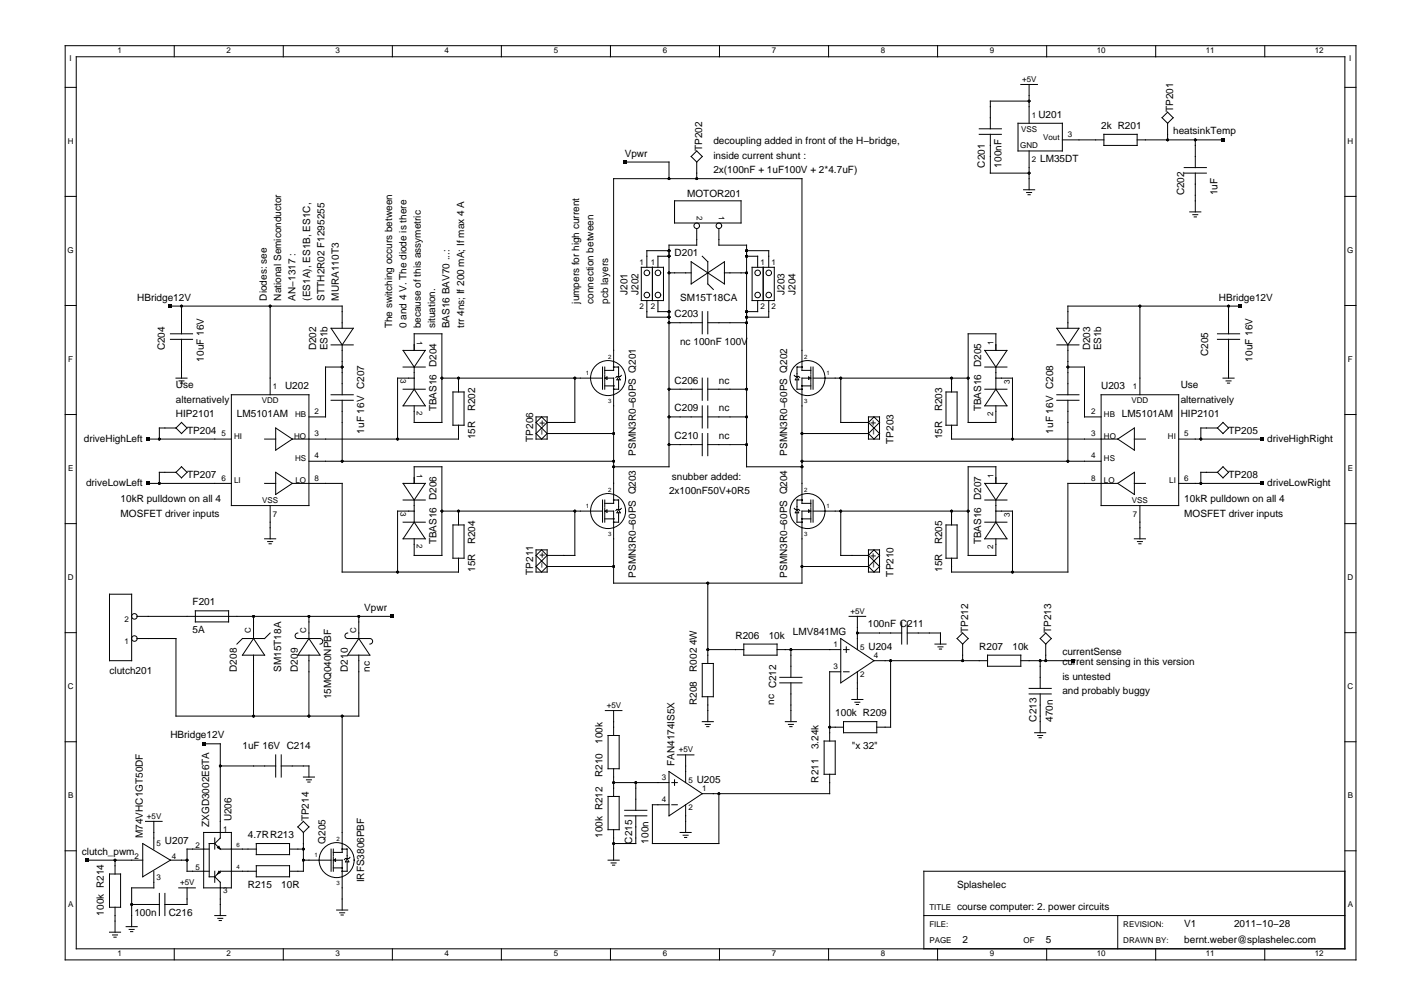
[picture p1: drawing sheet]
<svg xmlns="http://www.w3.org/2000/svg" width="297mm" height="210mm" viewBox="0 0 297 210" stroke-linecap="round" stroke-linejoin="round" font-family="sans-serif">
<g fill="none" stroke="#000" stroke-width=".21">
<path d="M13.6 9.5h269.6v191h-269.6zM13.6 18.2h2.3M15.9 11.9h265v186.3h-265zM36.4 9.5v2.4M59.2 9.5v2.4M82 9.5v2.4M104.7 9.5v2.4M127.5 9.5v2.4M150.3 9.5v2.4M173.1 9.5v2.4M195.9 9.5v2.4M213.2 17.6h3.5"/>
<path d="M215 17.6v8.1M218.6 9.5v2.4M241.4 9.5v2.4M264.2 9.5v2.4M280.9 18.2h2.3M130.5 33.8h9.2v3.5M145.5 33.8v3.5M145.5 31.5l1.2 1.2-1.2 1.1-1.1-1.1zM204.6 28.1h4.6M204.6 26.9h4.6M206.9 28.1v8.1h8.1M212.7 25.7h9.2v5.8h-9.2z"/>
<path d="M213.8 39.6h2.3M215 31.5v8.1M215 21.1h-8.1v5.8M221.9 29.2h8.7M230.6 28.1h6.9v2.3h-6.9zM237.5 29.2h18M243.9 25.7v3.5M243.9 23.4l1.2 1.2-1.2 1.1-1.2-1.1zM247.4 36.2h4.6M247.4 35h4.6M249.7 29.2v5.8M249.7 36.2v8.1"/>
<path d="M13.6 41h2.3M134 55.8h4.6v7h-4.6zM136.3 55.8v7M139.7 57h4.7M139.7 53.5h-2.3v2.3M139.7 52.4h-4.6v3.4M140.9 41.9h13.9v4.7h-13.9zM144.4 54.7v4.6l6.9-4.6v4.6zM145.5 47.7v3.5h-5.8v46.3h-11.5M146.7 53.5l1.1 1.2v4.6l1.2 1.2M150.2 47.7v3.5h5.8v46.3h11.5M151.3 57h4.7"/>
<path d="M156 53.5h2.3v2.3M156 52.4h4.6v3.4M157.1 55.8h4.6v7h-4.6zM159.4 55.8v7M214.4 40.2h1.1M214.7 40.7h.5M248.5 44.3h2.3M249.2 44.8h1M249.5 45.3h.4M280.9 41h2.3M13.6 63.8h2.3M35.6 63.9h35.9v4.7"/>
<path d="M35.6 70.9h4.6M35.6 69.7h4.6M36.8 79h2.3M37.4 79.6h1M37.9 63.9v5.8M37.9 70.9v8.1M56.4 63.9v18.5M69.2 68.6h4.6l-2.3 3.4zM69.2 72h4.6M71.5 72v10.4M71.5 76.7h-3.5v10.4h-3.5M84.2 76.7h4.6"/>
<path d="M84.2 73.2h4.6l-2.3 3.5zM86.5 79h-3.5v12.7M86.5 73.2v-3.5h5.8v18.5h-5.8v-3.4M86.5 76.7v4.6M92.3 79h33.6M95.8 79v2.9M120.1 79v9.2h-5.8M125.9 76.7v4.6M126.3 77.4h1.9v-40.1h39.3v40.1h1.9M126.3 76.7v1.3M126.3 78.3v1.4M126.3 79.9v1.4"/>
<path d="M126.3 79l.5-.3v.5zM126.8 79h1.4v26.1h-1.9M128.2 76.7h1v1.9M129.2 79.3v2h-1M129.2 78.6l.4 .7h-.7zM129.8 78.4l-.2 .2h-.7l-.3 .3M135.1 62.8v3.4h4.6M137.4 62.8v2.3h2.3M139.7 67.4h7M146.7 65.1v4.6M146.7 79v4.6M147.8 65.1v4.6"/>
<path d="M147.8 79v4.6M147.8 67.4h8.2M158.3 62.8v2.3h-2.3M160.6 62.8v3.4h-4.6M165.9 78.4l.2 .2h.7l.3 .3M166.5 79.3v2h1M166.5 78.6l.3 .7h-.7zM167.5 76.7h-1v1.9M168.9 79h-1.4v26.1h1.9M168.9 78.7l.5 .3-.5 .2zM169.4 76.7v1.3M169.4 78.3v1.4"/>
<path d="M169.4 79.9v1.4M169.8 79h32.4M169.8 76.7v4.6M175.6 79v9.2h5.8M198.8 79v2.9M205.7 76.7h4.6M205.7 73.2h4.6l-2.3 3.5zM208 79h3.5v12.7M208 73.2v-3.5h-5.8v18.5h5.8v-3.4M208 76.7v4.6M220.8 68.6h4.6l-2.3 3.4zM220.8 72h4.6"/>
<path d="M223.1 76.7h3.4v10.4h3.5M223.1 72v10.4M238.1 63.9v18.5M254.3 70.9h4.6M254.3 69.7h4.6M255.5 79h2.3M256.1 79.6h1M256.6 63.9v5.8M256.6 70.9v8.1M258.9 63.9h-35.8v4.7M280.9 63.8h2.3M13.6 86.6h2.3"/>
<path d="M31 91.7h17.3M36.8 98.6h-3.5v2.4M36.8 98.6l1.1-1.1 1.2 1.1-1.2 1.2zM36.8 89.4h-3.5v2.3M36.8 89.4l1.1-1.2 1.2 1.2-1.2 1.1zM37.7 80h.4M48.3 82.4h16.2v23.2h-16.2zM55.3 91.7h2.3M57.6 89.4l3.5 2.3-3.5 2.3zM57.6 98.6l3.5 2.4-3.5 2.3zM64.5 96.3h63.7M69.2 82.4h4.6"/>
<path d="M69.2 83.6h4.6M71.5 83.6v12.7M84.2 81.3h4.6M86.5 81.3l2.3 3.5h-4.6zM94.6 81.9h2.3v6.9h-2.3zM95.8 88.8v2.9h-34.7M112 87.1h2.3v4.6h-2.3zM114.3 90.5h13.9M114.3 88.2l-2.3 2.3 1.1 1.2 1.2-1.2M114.3 88.2l-1.2-1.1-1.1 1.1 2.3 2.3M126.3 80.6h1.9M139.7 87.1h7"/>
<path d="M139.7 81.3h7M139.7 92.9h7M146.7 84.8v4.6M146.7 90.5v4.7M147.8 84.8v4.6M147.8 90.5v4.7M147.8 87.1h8.2M147.8 81.3h8.2M147.8 92.9h8.2M167.5 96.3h62.5M167.5 80.6h1.9M167.5 90.5h13.9"/>
<path d="M181.4 87.1h2.3v4.6h-2.3zM181.4 88.2l2.3 2.3-1.1 1.2-1.2-1.2M181.4 88.2l1.2-1.1 1.1 1.1-2.3 2.3M197.6 81.9h2.3v6.9h-2.3zM198.8 88.8v2.9h34.7M205.7 81.3h4.6M208 81.3l2.3 3.5h-4.6zM220.8 82.4h4.6M220.8 83.6h4.6M223.1 83.6v12.7M230 82.4h16.2v23.2h-16.2zM233.5 91.7l3.5-2.3v4.6z"/>
<path d="M237 91.7h2.3M246.2 91.7h17.4M254.3 98.6h-3.5v2.4M254.3 89.4h-3.5v2.3M255.5 88.2l1.1 1.2-1.1 1.1-1.2-1.1zM255.5 97.5l1.1 1.1-1.1 1.2-1.2-1.2zM256.4 80h.5M280.9 86.6h2.3M13.6 109.4h2.3M31 101h17.3M55.3 101h2.3M55.3 112.5h2.3"/>
<path d="M55.9 113.1h1.1M56.2 113.6h.5M56.4 105.6v6.9M61.1 101h10.4v18.5h24.3v-2.9M84.2 101h4.6l-2.3 3.4zM84.2 104.4h4.6M84.2 109.1h4.6M86.5 101v-3.5h5.8v18.5h-5.8v-3.5M86.5 104.4v4.7M86.5 106.7h-3.5v12.8M86.5 109.1l2.3 3.4h-4.6zM92.3 106.7h33.6"/>
<path d="M94.6 109.6h2.3v7h-2.3zM95.8 106.7v2.9M112 114.8h2.3v4.7h-2.3zM114.3 116l-1.2-1.2-1.1 1.2 2.3 2.3M114.3 118.3h13.9M114.3 116l-2.3 2.3 1.1 1.2 1.2-1.2M120.1 106.7v9.3h-5.8M125.9 104.4v4.7M126.3 108.4h1.9M126.3 104.4v1.4M126.3 106.1v1.3M126.3 107.7v1.4"/>
<path d="M126.3 106.7l.5-.2v.5zM126.8 106.7h1.4v15.1h39.3v-15.1h1.4M128.2 104.4h1v2M129.2 107.1v2h-1M129.2 106.4l.4 .7h-.7zM129.8 106.2l-.2 .2h-.7l-.3 .2M165.9 106.2l.2 .2h.7l.3 .2M166.5 107.1v2h1M166.5 106.4l.3 .7h-.7zM167.5 104.4h-1v2M167.5 108.4h1.9M167.5 118.3h13.9"/>
<path d="M168.9 106.5l.5 .2-.5 .3zM169.4 104.4v1.4M169.4 106.1v1.3M169.4 107.7v1.4M169.8 106.7h32.4M169.8 104.4v4.7M175.6 106.7v9.3h5.8M181.4 114.8h2.3v4.7h-2.3zM181.4 116l2.3 2.3-1.1 1.2-1.2-1.2M181.4 116l1.2-1.2 1.1 1.2-2.3 2.3M197.6 109.6h2.3v7h-2.3zM198.8 106.7v2.9"/>
<path d="M205.7 101h4.6l-2.3 3.4zM205.7 104.4h4.6M205.7 109.1h4.6M208 101v-3.5h-5.8v18.5h5.8v-3.5M208 106.7h3.5v12.8M208 109.1l2.3 3.4h-4.6zM208 104.4v4.7M233.5 101h-10.4v18.5h-24.3v-2.9M233.5 101l3.5-2.4v4.7zM237 101h2.3M237 112.5h2.3M237.6 113.1h1"/>
<path d="M237.9 113.6h.4M238.1 105.6v6.9M246.2 101h17.4M280.9 109.4h2.3M13.6 132.1h2.3M22.9 124.1h4.6v13.9h-4.6zM28.7 128.7h53.2M28.7 133.4h8.1v16.2h38.1v-12.8M40.8 127.6h7v2.3h-7zM53 133.4l2.3 3.4h-4.7zM53 128.7v4.7M53 136.8v12.8"/>
<path d="M56.4 132.2l-1.1 1.2h-4.7l-1.1 1.1M62.2 132.2a.58 .58 0 0 0-.6 .6 .58 .58 0 0 0 .6 .6h4.6a.58 .58 0 0 1 .6 .5 .58 .58 0 0 1-.6 .6M64.5 128.7v4.7M64.5 136.8v12.8M64.5 133.4l2.3 3.4h-4.6zM72.6 132.2a.58 .58 0 0 0-.5 .6 .58 .58 0 0 0 .5 .6h4.7a.58 .58 0 0 1 .5 .5 .58 .58 0 0 1-.5 .6M74.9 133.4l2.4 3.4h-4.7zM74.9 128.7v4.7M146.7 138.6h2.3v6.9h-2.3zM147.8 121.8v16.8M147.8 135.7h7.6M155.4 134.5h6.9v2.3h-6.9z"/>
<path d="M162.3 135.7h13.3M165.2 135.7v5.8M175.6 133.4l7 4.6-7 4.6zM176.2 135.7h1.2M176.8 135.1v1.2M177.4 128.7h3.4M179.1 128.7v7M179.1 132.2h9.3M182.6 138h23.7M186 138v13.9h-2.9M188.4 129.9v4.6M189.5 132.2h7v2.3"/>
<path d="M189.5 129.9v4.6M195.3 134.5h2.3M195.9 135.1h1.1M196.2 135.6h.5M199.9 133.4l1.2-1.2 1.1 1.2-1.1 1.1zM201.1 134.5v3.5M206.3 136.8h6.9v2.4h-6.9zM213.2 138h11M217.3 138v5.8M217.3 133.4l1.1-1.2 1.2 1.2-1.2 1.1zM218.4 134.5v3.5M280.9 132.1h2.3"/>
<path d="M13.6 154.9h2.3M42.5 155.4h3.5v19.6l-1.1 1.2M46 160h11.6M57.6 157.7v4.6M58.7 160h5.8v2.3M58.7 157.7v4.6M71.5 149.6v28.4h-1.9M126.4 148.4h3.5M127 153.6h2.3v7h-2.3zM128.2 148.4v5.2M141.5 157.7h3.5M143.2 157.7v5.8"/>
<path d="M146.7 150.7h2.3M147.3 151.3h1.1M147.6 151.8h.5M147.8 145.5v5.2M162.9 142.6h4.6M162.9 141.5h4.6M164.1 150.7h2.3M164.7 151.3h1M165 151.8h.4M165.2 142.6v8.1M172.2 154.8h2.3v6.9h-2.3zM173.3 151.9h2.9"/>
<path d="M175.6 140.3h-2.3v14.5M176.2 150.7h6.9v2.3h-6.9zM176.2 140.3h1.2M177.9 146.1h2.4M178.6 146.7h1M178.9 147.1h.4M179.1 140.3v5.8M215 144.9h4.6M215 143.8h4.6M216.1 153h2.3M216.8 153.6h1M217.1 154.1h.4"/>
<path d="M217.3 144.9v8.1M280.9 154.9h2.3M13.6 177.7h2.3M18.2 179.7h11.6M24 179.7v2.8M29.8 176.2l5.8 3.5-5.8 3.4zM30.4 171.6h3.5M32.1 171.6v5.7M35.6 179.7h3.5M42.5 173.9h5.8v11.5h-5.8zM43.7 177.3h-4.6v4.7h4.6M44.9 175v2.3"/>
<path d="M44.9 176.2l1.1 1.1h7.5M44.9 176.2h-1.2v6.9h1.2M45.7 176.8l.3 .5-.6-.3zM53.5 176.2h7v2.3h-7zM60.5 177.3h2.9M63.4 173.9v8.1h-2.9M63.4 179.7h5.8M63.4 162.3h2.3M63.4 171.6l1.1 1.1-1.1 1.2-1.2-1.2zM64 162.9h1.1M64.3 163.3h.5M69.2 177.3v4.7"/>
<path d="M69.6 177.3v1.4M69.6 179v1.3M69.6 179.7l.5-.3v.5zM70.1 179.7h1.4v10.4M71.5 177.3h1v2M72.5 180v2h-1M72.5 179.3l.4 .7h-.7zM73.1 179.1l-.2 .2h-.7l-.3 .2M127 166.3h2.3v7h-2.3zM127 179.7h2.3M128.2 160.6v5.7M128.2 173.3v6.4"/>
<path d="M128.2 163.5h11.5M130.5 170.4h4.6M130.5 169.2h4.6M132.8 170.4v5.8h-4.6M132.8 163.5v5.7M139.7 161.1l7 4.7-7 4.6zM140.3 163.5h1.2M140.3 168.1h1.2M140.9 162.9v1.1M142.1 173.9h2.3M142.7 174.4h1M143 174.9h.5"/>
<path d="M143.2 168.1v5.8M150.2 165.8v10.4h-13.9v-8.1h3.4M173.3 161.7v4.1h-26.6M280.9 177.7h2.3M22.9 182.5h2.3v7h-2.3zM22.9 194.7h2.3M23.5 195.3h1.1M23.8 195.7h.5M24 189.5v5.2M26.3 193.5h2.4M27 194.1h1M27.3 194.6h.4"/>
<path d="M27.5 188.9h5.8M32.1 182v3.4h-4.6v8.1M33.3 186.6v4.6M34.4 186.6v4.6M36.4 198.2v2.3M37.3 185.4h3.5M39.1 185.4v3.5h-4.7M44.9 191.2h2.3M44.9 182v2.3M44.9 183.1l1.1 1.2v6.9M45.5 191.8h1M45.7 182l.3 .3-.6 .2z"/>
<path d="M45.8 192.3h.4M53.5 182h-7.5l-1.1 1.1M53.5 180.8h7v2.3h-7zM59.2 198.2v2.3M69.6 180.6v1.4M69.6 181.3h1.9M70.3 190.1h2.3M71 190.6h1M71.2 191.1h.5M82 198.2v2.3M104.7 198.2v2.3M127.5 198.2v2.3"/>
<path d="M127.7 180.2h1M127.9 180.7h.5M150.3 198.2v2.3M173.1 198.2v2.3M193 191.2h87.9M195.9 198.2v2.3M218.6 198.2v2.3M233.5 191.2v7M241.4 198.2v2.3M264.2 198.2v2.3M280.9 182h-87.9v16.2"/>
<circle cx="135.1" cy="57" r=".58"/>
<circle cx="137.4" cy="57" r=".58"/>
<circle cx="145.5" cy="47.2" r=".58"/>
<circle cx="150.2" cy="47.2" r=".58"/>
<circle cx="158.3" cy="57" r=".58"/>
<circle cx="160.6" cy="57" r=".58"/>
<circle cx="127" cy="79" r="3.7"/>
<circle cx="128.2" cy="76.7" r=".06"/>
<circle cx="135.1" cy="61.6" r=".58"/>
<circle cx="137.4" cy="61.6" r=".58"/>
<circle cx="158.3" cy="61.6" r=".58"/>
<circle cx="160.6" cy="61.6" r=".58"/>
<circle cx="167.5" cy="76.7" r=".06"/>
<circle cx="168.7" cy="79" r="3.7"/>
<circle cx="128.2" cy="80.6" r=".06"/>
<circle cx="128.2" cy="81.3" r=".06"/>
<circle cx="167.5" cy="81.3" r=".06"/>
<circle cx="167.5" cy="80.6" r=".06"/>
<circle cx="127" cy="106.7" r="3.7"/>
<circle cx="128.2" cy="108.4" r=".06"/>
<circle cx="128.2" cy="109.1" r=".06"/>
<circle cx="128.2" cy="104.4" r=".06"/>
<circle cx="167.5" cy="108.4" r=".06"/>
<circle cx="167.5" cy="109.1" r=".06"/>
<circle cx="167.5" cy="104.4" r=".06"/>
<circle cx="168.7" cy="106.7" r="3.7"/>
<circle cx="28.1" cy="133.4" r=".58"/>
<circle cx="28.1" cy="128.7" r=".58"/>
<circle cx="70.3" cy="179.6" r="3.7"/>
<circle cx="71.5" cy="177.3" r=".06"/>
<circle cx="71.5" cy="182" r=".06"/>
<circle cx="71.5" cy="181.3" r=".06"/>
</g>
<g fill="#000">
<path d="M130.1 33.5h.7v.7h-.7zM255.1 28.9h.7v.7h-.7zM35.3 63.6h.6v.7h-.6zM258.6 63.6h.7v.7h-.7zM30.6 91.4h.7v.7h-.7zM263.2 91.4h.7v.7h-.7zM30.6 100.6h.7v.7h-.7zM263.2 100.6h.7v.7h-.7zM81.5 128.4h.7v.7h-.7zM223.9 137.6h.7v.7h-.7zM42.2 155h.7v.7h-.7zM17.9 179.3h.7v.7h-.7z"/>
<path d="M45.7 176.8l.3 .5-.6-.3zM45.7 182l.3 .3-.6 .2z"/>
<circle cx="139.7" cy="37.3" r=".29"/>
<circle cx="145.5" cy="37.3" r=".29"/>
<circle cx="215" cy="21.1" r=".29"/>
<circle cx="215" cy="36.2" r=".29"/>
<circle cx="243.9" cy="29.2" r=".29"/>
<circle cx="249.7" cy="29.2" r=".29"/>
<circle cx="139.7" cy="52.4" r=".29"/>
<circle cx="139.7" cy="53.5" r=".29"/>
<circle cx="139.7" cy="57" r=".29"/>
<circle cx="156" cy="52.4" r=".29"/>
<circle cx="156" cy="53.5" r=".29"/>
<circle cx="156" cy="57" r=".29"/>
<circle cx="37.9" cy="63.9" r=".29"/>
<circle cx="56.4" cy="63.9" r=".29"/>
<circle cx="71.5" cy="76.7" r=".29"/>
<circle cx="92.3" cy="79" r=".29"/>
<circle cx="95.8" cy="79" r=".29"/>
<circle cx="120.1" cy="79" r=".29"/>
<circle cx="128.2" cy="76.7" r=".06"/>
<circle cx="139.7" cy="65.1" r=".29"/>
<circle cx="139.7" cy="67.4" r=".29"/>
<circle cx="139.7" cy="66.2" r=".29"/>
<circle cx="156" cy="65.1" r=".29"/>
<circle cx="156" cy="67.4" r=".29"/>
<circle cx="156" cy="66.2" r=".29"/>
<circle cx="167.5" cy="76.7" r=".06"/>
<circle cx="175.6" cy="79" r=".29"/>
<circle cx="198.8" cy="79" r=".29"/>
<circle cx="202.2" cy="79" r=".29"/>
<circle cx="223.1" cy="76.7" r=".29"/>
<circle cx="238.1" cy="63.9" r=".29"/>
<circle cx="256.6" cy="63.9" r=".29"/>
<circle cx="33.3" cy="91.7" r=".29"/>
<circle cx="71.5" cy="96.3" r=".29"/>
<circle cx="83" cy="91.7" r=".29"/>
<circle cx="128.2" cy="96.3" r=".29"/>
<circle cx="128.2" cy="97.5" r=".29"/>
<circle cx="128.2" cy="90.5" r=".29"/>
<circle cx="128.2" cy="80.6" r=".06"/>
<circle cx="128.2" cy="81.3" r=".06"/>
<circle cx="139.7" cy="92.9" r=".29"/>
<circle cx="139.7" cy="87.1" r=".29"/>
<circle cx="139.7" cy="81.3" r=".29"/>
<circle cx="156" cy="92.9" r=".29"/>
<circle cx="156" cy="87.1" r=".29"/>
<circle cx="156" cy="81.3" r=".29"/>
<circle cx="167.5" cy="96.3" r=".29"/>
<circle cx="167.5" cy="97.5" r=".29"/>
<circle cx="167.5" cy="90.5" r=".29"/>
<circle cx="167.5" cy="81.3" r=".06"/>
<circle cx="167.5" cy="80.6" r=".06"/>
<circle cx="211.5" cy="91.7" r=".29"/>
<circle cx="223.1" cy="96.3" r=".29"/>
<circle cx="250.8" cy="91.7" r=".29"/>
<circle cx="33.3" cy="101" r=".29"/>
<circle cx="83" cy="119.5" r=".29"/>
<circle cx="92.3" cy="106.7" r=".29"/>
<circle cx="95.8" cy="106.7" r=".29"/>
<circle cx="120.1" cy="106.7" r=".29"/>
<circle cx="128.2" cy="118.3" r=".29"/>
<circle cx="128.2" cy="108.4" r=".06"/>
<circle cx="128.2" cy="109.1" r=".06"/>
<circle cx="128.2" cy="104.4" r=".06"/>
<circle cx="167.5" cy="118.3" r=".29"/>
<circle cx="167.5" cy="108.4" r=".06"/>
<circle cx="167.5" cy="109.1" r=".06"/>
<circle cx="167.5" cy="104.4" r=".06"/>
<circle cx="175.6" cy="106.7" r=".29"/>
<circle cx="198.8" cy="106.7" r=".29"/>
<circle cx="202.2" cy="106.7" r=".29"/>
<circle cx="211.5" cy="119.5" r=".29"/>
<circle cx="250.8" cy="101" r=".29"/>
<circle cx="53" cy="128.7" r=".29"/>
<circle cx="64.5" cy="128.7" r=".29"/>
<circle cx="74.9" cy="128.7" r=".29"/>
<circle cx="147.9" cy="135.7" r=".29"/>
<circle cx="147.9" cy="121.8" r=".29"/>
<circle cx="165.2" cy="135.7" r=".29"/>
<circle cx="179.1" cy="132.2" r=".29"/>
<circle cx="186" cy="138" r=".29"/>
<circle cx="201.1" cy="138" r=".29"/>
<circle cx="217.3" cy="138" r=".29"/>
<circle cx="218.4" cy="138" r=".29"/>
<circle cx="46" cy="160" r=".29"/>
<circle cx="53" cy="149.6" r=".29"/>
<circle cx="64.5" cy="149.6" r=".29"/>
<circle cx="71.5" cy="149.6" r=".29"/>
<circle cx="173.3" cy="151.9" r=".29"/>
<circle cx="24" cy="179.7" r=".29"/>
<circle cx="39.1" cy="179.7" r=".29"/>
<circle cx="63.4" cy="179.7" r=".29"/>
<circle cx="63.4" cy="177.3" r=".29"/>
<circle cx="71.5" cy="177.3" r=".06"/>
<circle cx="128.2" cy="163.5" r=".29"/>
<circle cx="128.2" cy="176.2" r=".29"/>
<circle cx="132.8" cy="163.5" r=".29"/>
<circle cx="150.2" cy="165.8" r=".29"/>
<circle cx="27.5" cy="188.9" r=".29"/>
<circle cx="71.5" cy="182" r=".06"/>
<circle cx="71.5" cy="181.3" r=".06"/>
</g>
<g font-size="2.1">
<text x="245.1" y="23.4" transform="rotate(-90 245.1 23.4)">TP201</text>
<text x="216.9" y="24.6">U201</text>
<text x="230" y="26.9">2k R201</text>
<text x="245.1" y="28.1">heatsinkTemp</text>
<text x="130.5" y="32.7">Vpwr</text>
<text x="146.7" y="31.5" transform="rotate(-90 146.7 31.5)">TP202</text>
<text x="149" y="30.1">decoupling added in front of the H−bridge,</text>
<text x="149" y="33.2">inside current shunt :</text>
<text x="205.7" y="35" transform="rotate(-90 205.7 35)">C201</text>
<text x="209.2" y="35" transform="rotate(-90 209.2 35)">100nF</text>
<text x="217.3" y="33.9">LM35DT</text>
<text x="143.5" y="41.2">MOTOR201</text>
<text x="149" y="36.2">2x(100nF + 1uF100V + 2*4.7uF)</text>
<text x="247.4" y="40.8" transform="rotate(-90 247.4 40.8)">C202</text>
<text x="254.3" y="40.8" transform="rotate(-90 254.3 40.8)">1uF</text>
<text x="140.9" y="53.5">D201</text>
<text x="28.7" y="62.8">HBridge12V</text>
<text x="55.7" y="62.8" transform="rotate(-90 55.7 62.8)">Diodes: see</text>
<text x="58.7" y="62.8" transform="rotate(-90 58.7 62.8)">National Semiconductor</text>
<text x="61.8" y="62.8" transform="rotate(-90 61.8 62.8)">AN−1317 :</text>
<text x="64.8" y="62.8" transform="rotate(-90 64.8 62.8)">(ES1A), ES1B, ES1C,</text>
<text x="67.8" y="62.8" transform="rotate(-90 67.8 62.8)">STTH2R02 F1295255</text>
<text x="70.8" y="62.8" transform="rotate(-90 70.8 62.8)">MURA110T3</text>
<text x="121" y="63.4" transform="rotate(-90 121 63.4)">jumpers for high current</text>
<text x="124" y="63.4" transform="rotate(-90 124 63.4)">connection between</text>
<text x="127" y="63.4" transform="rotate(-90 127 63.4)">pcb layers</text>
<text x="131.1" y="61.6" transform="rotate(-90 131.1 61.6)">J201</text>
<text x="133.4" y="61.6" transform="rotate(-90 133.4 61.6)">J202</text>
<text x="142.1" y="62.8">SM15T18CA</text>
<text x="163.8" y="61.6" transform="rotate(-90 163.8 61.6)">J203</text>
<text x="166.2" y="61.6" transform="rotate(-90 166.2 61.6)">J204</text>
<text x="254.6" y="62.8">HBridge12V</text>
<text x="81.9" y="68.6" transform="rotate(-90 81.9 68.6)">The switching occurs between</text>
<text x="84.9" y="68.6" transform="rotate(-90 84.9 68.6)">0 and 4 V. The diode is there</text>
<text x="87.9" y="68.6" transform="rotate(-90 87.9 68.6)">because of this assymetric</text>
<text x="90.9" y="68.6" transform="rotate(-90 90.9 68.6)">situation.</text>
<text x="93.9" y="68.6" transform="rotate(-90 93.9 68.6)">BAS16 BAV70 ...:</text>
<text x="96.9" y="68.6" transform="rotate(-90 96.9 68.6)">trr 4ns; If 200 mA; If max 4 A</text>
<text x="140.9" y="66.2">C203</text>
<text x="34.4" y="73.2" transform="rotate(-90 34.4 73.2)">C204</text>
<text x="42.5" y="75.5" transform="rotate(-90 42.5 75.5)">10uF 16V</text>
<text x="66.1" y="73.2" transform="rotate(-90 66.1 73.2)">D202</text>
<text x="68.4" y="73.2" transform="rotate(-90 68.4 73.2)">ES1b</text>
<text x="91.1" y="76.7" transform="rotate(-90 91.1 76.7)">D204</text>
<text x="142.1" y="72">nc 100nF 100V</text>
<text x="204.9" y="76.7" transform="rotate(-90 204.9 76.7)">D205</text>
<text x="227.7" y="73.2" transform="rotate(-90 227.7 73.2)">D203</text>
<text x="230" y="73.2" transform="rotate(-90 230 73.2)">ES1b</text>
<text x="252.4" y="74.3" transform="rotate(-90 252.4 74.3)">C205</text>
<text x="261.6" y="75.5" transform="rotate(-90 261.6 75.5)">10uF 16V</text>
<text x="36.8" y="81.1">Use</text>
<text x="59.5" y="81.3">U202</text>
<text x="140.9" y="80.1">C206</text>
<text x="150.2" y="80.1">nc</text>
<text x="230" y="81.3">U203</text>
<text x="246.6" y="81.1">Use</text>
<text x="36.8" y="84.1">alternatively</text>
<text x="36.8" y="87.1">HIP2101</text>
<text x="49.5" y="87.1">LM5101AM</text>
<text x="91.1" y="85.9" transform="rotate(-90 91.1 85.9)">TBAS16</text>
<text x="99.2" y="85.9" transform="rotate(-90 99.2 85.9)">R202</text>
<text x="140.9" y="85.9">C209</text>
<text x="150.2" y="85.9">nc</text>
<text x="181.8" y="87.6" transform="rotate(90 181.8 87.6)">+ −</text>
<text x="196.8" y="85.9" transform="rotate(-90 196.8 85.9)">R203</text>
<text x="205" y="85.9" transform="rotate(-90 205 85.9)">TBAS16</text>
<text x="234.4" y="87.1">LM5101AM</text>
<text x="246.6" y="84.1">alternatively</text>
<text x="246.6" y="87.1">HIP2101</text>
<text x="17.5" y="92.3">driveHighLeft</text>
<text x="39.1" y="90.5">TP204</text>
<text x="76.1" y="90.5" transform="rotate(-90 76.1 90.5)">1uF 16V C207</text>
<text x="99.2" y="91.7" transform="rotate(-90 99.2 91.7)">15R</text>
<text x="111.4" y="92.3" transform="rotate(-90 111.4 92.3)">TP206</text>
<text x="113.7" y="90.9" transform="rotate(-90 113.7 90.9)">− +</text>
<text x="132.8" y="95.2" transform="rotate(-90 132.8 95.2)">PSMN3R0−60PS Q201</text>
<text x="140.9" y="91.7">C210</text>
<text x="150.2" y="91.7">nc</text>
<text x="164.5" y="95.2" transform="rotate(-90 164.5 95.2)">PSMN3R0−60PS Q202</text>
<text x="186.6" y="92.7" transform="rotate(-90 186.6 92.7)">TP203</text>
<text x="196.8" y="91.7" transform="rotate(-90 196.8 91.7)">15R</text>
<text x="220" y="90.5" transform="rotate(-90 220 90.5)">1uF 16V C208</text>
<text x="256.6" y="90.5">TP205</text>
<text x="264.7" y="92.3">driveHighRight</text>
<text x="18" y="101.5">driveLowLeft</text>
<text x="39.1" y="99.8">TP207</text>
<text x="140.3" y="100.3">snubber added:</text>
<text x="256.6" y="99.8">TP208</text>
<text x="264.7" y="101.5">driveLowRight</text>
<text x="25.2" y="104.9">10kR pulldown on all 4</text>
<text x="25.2" y="107.9">MOSFET driver inputs</text>
<text x="91.1" y="104.4" transform="rotate(-90 91.1 104.4)">D206</text>
<text x="139.7" y="103.3">2x100nF50V+0R5</text>
<text x="204.9" y="104.4" transform="rotate(-90 204.9 104.4)">D207</text>
<text x="247.4" y="104.9">10kR pulldown on all 4</text>
<text x="247.4" y="107.9">MOSFET driver inputs</text>
<text x="91.1" y="113.7" transform="rotate(-90 91.1 113.7)">TBAS16</text>
<text x="99.2" y="113.7" transform="rotate(-90 99.2 113.7)">R204</text>
<text x="196.8" y="113.7" transform="rotate(-90 196.8 113.7)">R205</text>
<text x="205" y="113.7" transform="rotate(-90 205 113.7)">TBAS16</text>
<text x="99.2" y="119.5" transform="rotate(-90 99.2 119.5)">15R</text>
<text x="113.7" y="118.7" transform="rotate(-90 113.7 118.7)">− +</text>
<text x="181.8" y="115.4" transform="rotate(90 181.8 115.4)">+ −</text>
<text x="196.8" y="119.5" transform="rotate(-90 196.8 119.5)">15R</text>
<text x="111.4" y="120.1" transform="rotate(-90 111.4 120.1)">TP211</text>
<text x="132.8" y="120.6" transform="rotate(-90 132.8 120.6)">PSMN3R0−60PS Q203</text>
<text x="164.5" y="120.6" transform="rotate(-90 164.5 120.6)">PSMN3R0−60PS Q204</text>
<text x="186.6" y="120.4" transform="rotate(-90 186.6 120.4)">TP210</text>
<text x="40.2" y="126.4">F201</text>
<text x="76.1" y="127.6">Vpwr</text>
<text x="181.3" y="131">100nF C211</text>
<text x="40.2" y="132.2">5A</text>
<text x="153.6" y="133.4">R206</text>
<text x="160.6" y="133.4">10k</text>
<text x="165.6" y="132.6">LMV841MG</text>
<text x="181.4" y="135.7">U204</text>
<text x="202.2" y="132.2" transform="rotate(-90 202.2 132.2)">TP212</text>
<text x="204.6" y="135.7">R207</text>
<text x="211.5" y="135.7">10k</text>
<text x="219.6" y="132.2" transform="rotate(-90 219.6 132.2)">TP213</text>
<text x="221.9" y="136.8">currentSense</text>
<text x="22.9" y="140.7">clutch201</text>
<text x="49.5" y="140.3" transform="rotate(-90 49.5 140.3)">D208</text>
<text x="58.7" y="140.3" transform="rotate(-90 58.7 140.3)">SM15T18A</text>
<text x="62.2" y="140.3" transform="rotate(-90 62.2 140.3)">D209</text>
<text x="72.6" y="140.3" transform="rotate(-90 72.6 140.3)">D210</text>
<text x="77.3" y="140.3" transform="rotate(-90 77.3 140.3)">nc</text>
<text x="145.5" y="140.3" transform="rotate(-90 145.5 140.3)">R002 4W</text>
<text x="221.9" y="138.9">current sensing in this version</text>
<text x="221.9" y="141.9">is untested</text>
<text x="69.2" y="146.1" transform="rotate(-90 69.2 146.1)">15MQ040NPBF</text>
<text x="145.5" y="147.3" transform="rotate(-90 145.5 147.3)">R208</text>
<text x="161.7" y="147.3" transform="rotate(-90 161.7 147.3)">nc C212</text>
<text x="174.5" y="149.6">100k R209</text>
<text x="221.9" y="144.9">and probably buggy</text>
<text x="35.6" y="154.2">HBridge12V</text>
<text x="125.9" y="155.4" transform="rotate(-90 125.9 155.4)">100k</text>
<text x="216.5" y="150.7" transform="rotate(-90 216.5 150.7)">C213</text>
<text x="219.9" y="150.7" transform="rotate(-90 219.9 150.7)">470n</text>
<text x="50.6" y="156.5">1uF 16V C214</text>
<text x="140.9" y="160" transform="rotate(-90 140.9 160)">FAN4174IS5X</text>
<text x="171" y="156.5" transform="rotate(-90 171 156.5)">3.24k</text>
<text x="177.9" y="156.5">&quot;x 32&quot;</text>
<text x="125.9" y="162.3" transform="rotate(-90 125.9 162.3)">R210</text>
<text x="145.5" y="163.5">U205</text>
<text x="171" y="163.5" transform="rotate(-90 171 163.5)">R211</text>
<text x="43.7" y="172.7" transform="rotate(-90 43.7 172.7)">ZXGD3002E6TA</text>
<text x="48.3" y="171.6" transform="rotate(-90 48.3 171.6)">U206</text>
<text x="64.5" y="171.6" transform="rotate(-90 64.5 171.6)">TP214</text>
<text x="17.1" y="178.5">clutch_pwm</text>
<text x="29.8" y="175" transform="rotate(-90 29.8 175)">M74VHC1GT50DF</text>
<text x="34.4" y="176.2">U207</text>
<text x="51.8" y="175">4.7RR213</text>
<text x="68" y="176.2" transform="rotate(-90 68 176.2)">Q205</text>
<text x="125.9" y="175" transform="rotate(-90 125.9 175)">100k R212</text>
<text x="132.1" y="176.2" transform="rotate(-90 132.1 176.2)">C215</text>
<text x="135.5" y="176.2" transform="rotate(-90 135.5 176.2)">100n</text>
<text x="51.8" y="185.4">R215</text>
<text x="58.7" y="185.4">10R</text>
<text x="76.1" y="184.3" transform="rotate(-90 76.1 184.3)">IRFS3806PBF</text>
<text x="199.9" y="185.4">Splashelec</text>
<text x="21.7" y="191.2" transform="rotate(-90 21.7 191.2)">100k R214</text>
<text x="28.1" y="191.2">100n</text>
<text x="35.2" y="191.2">C216</text>
<text x="199.9" y="190.1">course computer: 2. power circuits</text>
<text x="201.1" y="197">2</text>
<text x="218.4" y="197">5</text>
<text x="247.4" y="193.5">V1</text>
<text x="247.4" y="197">bernt.weber@splashelec.com</text>
<text x="257.8" y="193.5">2011−10−28</text>
</g>
<g font-size="1.7">
<text x="24.5" y="11.1">1</text>
<text x="47.3" y="11.1">2</text>
<text x="70.1" y="11.1">3</text>
<text x="92.9" y="11.1">4</text>
<text x="115.7" y="11.1">5</text>
<text x="138.4" y="11.1">6</text>
<text x="161.2" y="11.1">7</text>
<text x="184" y="11.1">8</text>
<text x="206.8" y="11.1">9</text>
<text x="229.1" y="11.1">10</text>
<text x="251.9" y="11.1">11</text>
<text x="274.7" y="11.1">12</text>
<text x="14.5" y="12.7">I</text>
<text x="213.5" y="17.1">+5V</text>
<text x="281.9" y="12.7">I</text>
<text x="213.3" y="27.6">VSS</text>
<text x="215.5" y="24.6">1</text>
<text x="217.9" y="29.2">Vout</text>
<text x="223.1" y="28.6">3</text>
<text x="14.2" y="30.1">H</text>
<text x="213.1" y="31">GND</text>
<text x="215.5" y="33.9">2</text>
<text x="281.5" y="30.1">H</text>
<text x="145.5" y="45.1" transform="rotate(90 145.5 45.1)">2</text>
<text x="150.2" y="45.1" transform="rotate(90 150.2 45.1)">1</text>
<text x="14.1" y="52.9">G</text>
<text x="281.4" y="52.9">G</text>
<text x="133.6" y="55.3">1</text>
<text x="135.9" y="55.3">1</text>
<text x="158.8" y="55.3">1</text>
<text x="161.2" y="55.3">1</text>
<text x="133.6" y="64.5">2</text>
<text x="135.9" y="64.5">2</text>
<text x="158.8" y="64.5">2</text>
<text x="161.2" y="64.5">2</text>
<text x="87" y="71.2" transform="rotate(90 87 71.2)">1</text>
<text x="14.3" y="75.6">F</text>
<text x="207.5" y="72.1" transform="rotate(-90 207.5 72.1)">1</text>
<text x="281.6" y="75.6">F</text>
<text x="57" y="81.3">1</text>
<text x="83.6" y="79.3" transform="rotate(90 83.6 79.3)">3</text>
<text x="210.9" y="80.2" transform="rotate(-90 210.9 80.2)">3</text>
<text x="236.6" y="81.3">1</text>
<text x="54.7" y="84.2">VDD</text>
<text x="61.6" y="87.1">HB</text>
<text x="65.7" y="86.5">2</text>
<text x="87.1" y="85.9" transform="rotate(90 87.1 85.9)">2</text>
<text x="207.4" y="86.8" transform="rotate(-90 207.4 86.8)">2</text>
<text x="227.9" y="86.5">2</text>
<text x="230.6" y="87.1">HB</text>
<text x="236.3" y="84.2">VDD</text>
<text x="46.2" y="91.1">5</text>
<text x="48.9" y="91.7">HI</text>
<text x="61.4" y="91.7">HO</text>
<text x="65.7" y="91.1">3</text>
<text x="65.7" y="95.8">4</text>
<text x="227.9" y="91.1">3</text>
<text x="227.9" y="95.8">4</text>
<text x="230.6" y="91.7">HO</text>
<text x="244" y="91.7">HI</text>
<text x="247.4" y="91.1">5</text>
<text x="14.2" y="98.4">E</text>
<text x="46.2" y="100.4">6</text>
<text x="48.9" y="101">LI</text>
<text x="61.6" y="96.3">HS</text>
<text x="61.7" y="101">LO</text>
<text x="65.7" y="100.4">8</text>
<text x="87" y="98.9" transform="rotate(90 87 98.9)">1</text>
<text x="207.5" y="99.9" transform="rotate(-90 207.5 99.9)">1</text>
<text x="227.9" y="100.4">8</text>
<text x="230.6" y="96.3">HS</text>
<text x="230.6" y="101">LO</text>
<text x="244.2" y="101">LI</text>
<text x="247.4" y="100.4">6</text>
<text x="281.5" y="98.4">E</text>
<text x="54.8" y="105">VSS</text>
<text x="57" y="107.9">7</text>
<text x="83.6" y="107" transform="rotate(90 83.6 107)">3</text>
<text x="210.9" y="108" transform="rotate(-90 210.9 108)">3</text>
<text x="236.4" y="105">VSS</text>
<text x="236.6" y="107.9">7</text>
<text x="87.1" y="113.7" transform="rotate(90 87.1 113.7)">2</text>
<text x="207.4" y="114.6" transform="rotate(-90 207.4 114.6)">2</text>
<text x="14.2" y="121.2">D</text>
<text x="281.5" y="121.2">D</text>
<text x="26" y="129.9">2</text>
<text x="177.6" y="128.2">+5V</text>
<text x="26" y="134.6">1</text>
<text x="52.4" y="132.2" transform="rotate(-90 52.4 132.2)">C</text>
<text x="64" y="132.2" transform="rotate(-90 64 132.2)">C</text>
<text x="74.4" y="132.2" transform="rotate(-90 74.4 132.2)">C</text>
<text x="174.1" y="135.1">1</text>
<text x="179.7" y="135.7">5</text>
<text x="182.6" y="137.4">4</text>
<text x="14.2" y="144">C</text>
<text x="174.1" y="139.7">3</text>
<text x="179.7" y="141.5">2</text>
<text x="281.5" y="144">C</text>
<text x="126.7" y="147.8">+5V</text>
<text x="141.8" y="157.1">+5V</text>
<text x="14.2" y="166.7">B</text>
<text x="138.2" y="162.9">3</text>
<text x="138.2" y="167.5">4</text>
<text x="143.8" y="163.5">5</text>
<text x="146.7" y="165.2">1</text>
<text x="281.5" y="166.7">B</text>
<text x="30.7" y="171">+5V</text>
<text x="46.6" y="173.9">1</text>
<text x="143.8" y="169.2">2</text>
<text x="28.1" y="179.4">2</text>
<text x="32.7" y="176.8">5</text>
<text x="35.9" y="179.4">4</text>
<text x="40.8" y="177">2</text>
<text x="32.7" y="183.7">3</text>
<text x="37.6" y="184.9">+5V</text>
<text x="40.8" y="181.7">5</text>
<text x="14.2" y="189.5">A</text>
<text x="46.6" y="186.6">3</text>
<text x="194.1" y="190.1">TITLE</text>
<text x="281.5" y="189.5">A</text>
<text x="194.1" y="193.5">FILE:</text>
<text x="194.1" y="197">PAGE</text>
<text x="213.8" y="197">OF</text>
<text x="234.6" y="193.5">REVISION:</text>
<text x="234.6" y="197">DRAWN BY:</text>
<text x="24.5" y="199.7">1</text>
<text x="47.3" y="199.7">2</text>
<text x="70.1" y="199.7">3</text>
<text x="92.9" y="199.7">4</text>
<text x="115.7" y="199.7">5</text>
<text x="138.4" y="199.7">6</text>
<text x="161.2" y="199.7">7</text>
<text x="184" y="199.7">8</text>
<text x="206.8" y="199.7">9</text>
<text x="229.1" y="199.7">10</text>
<text x="251.9" y="199.7">11</text>
<text x="274.7" y="199.7">12</text>
</g>
<g font-size="1.3">
<text x="127" y="74.9">2</text>
<text x="168" y="74.9">2</text>
<text x="122.4" y="78.4">1</text>
<text x="172.6" y="78.4">1</text>
<text x="127" y="84.2">3</text>
<text x="168" y="84.2">3</text>
<text x="122.4" y="106.2">1</text>
<text x="127" y="102.7">2</text>
<text x="168" y="102.7">2</text>
<text x="172.6" y="106.2">1</text>
<text x="127" y="112">3</text>
<text x="168" y="112">3</text>
<text x="49.4" y="176.8">6</text>
<text x="65.7" y="179.1">1</text>
<text x="70.3" y="175.6">2</text>
<text x="49.4" y="181.4">4</text>
<text x="70.3" y="184.9">3</text>
</g>
</svg>
